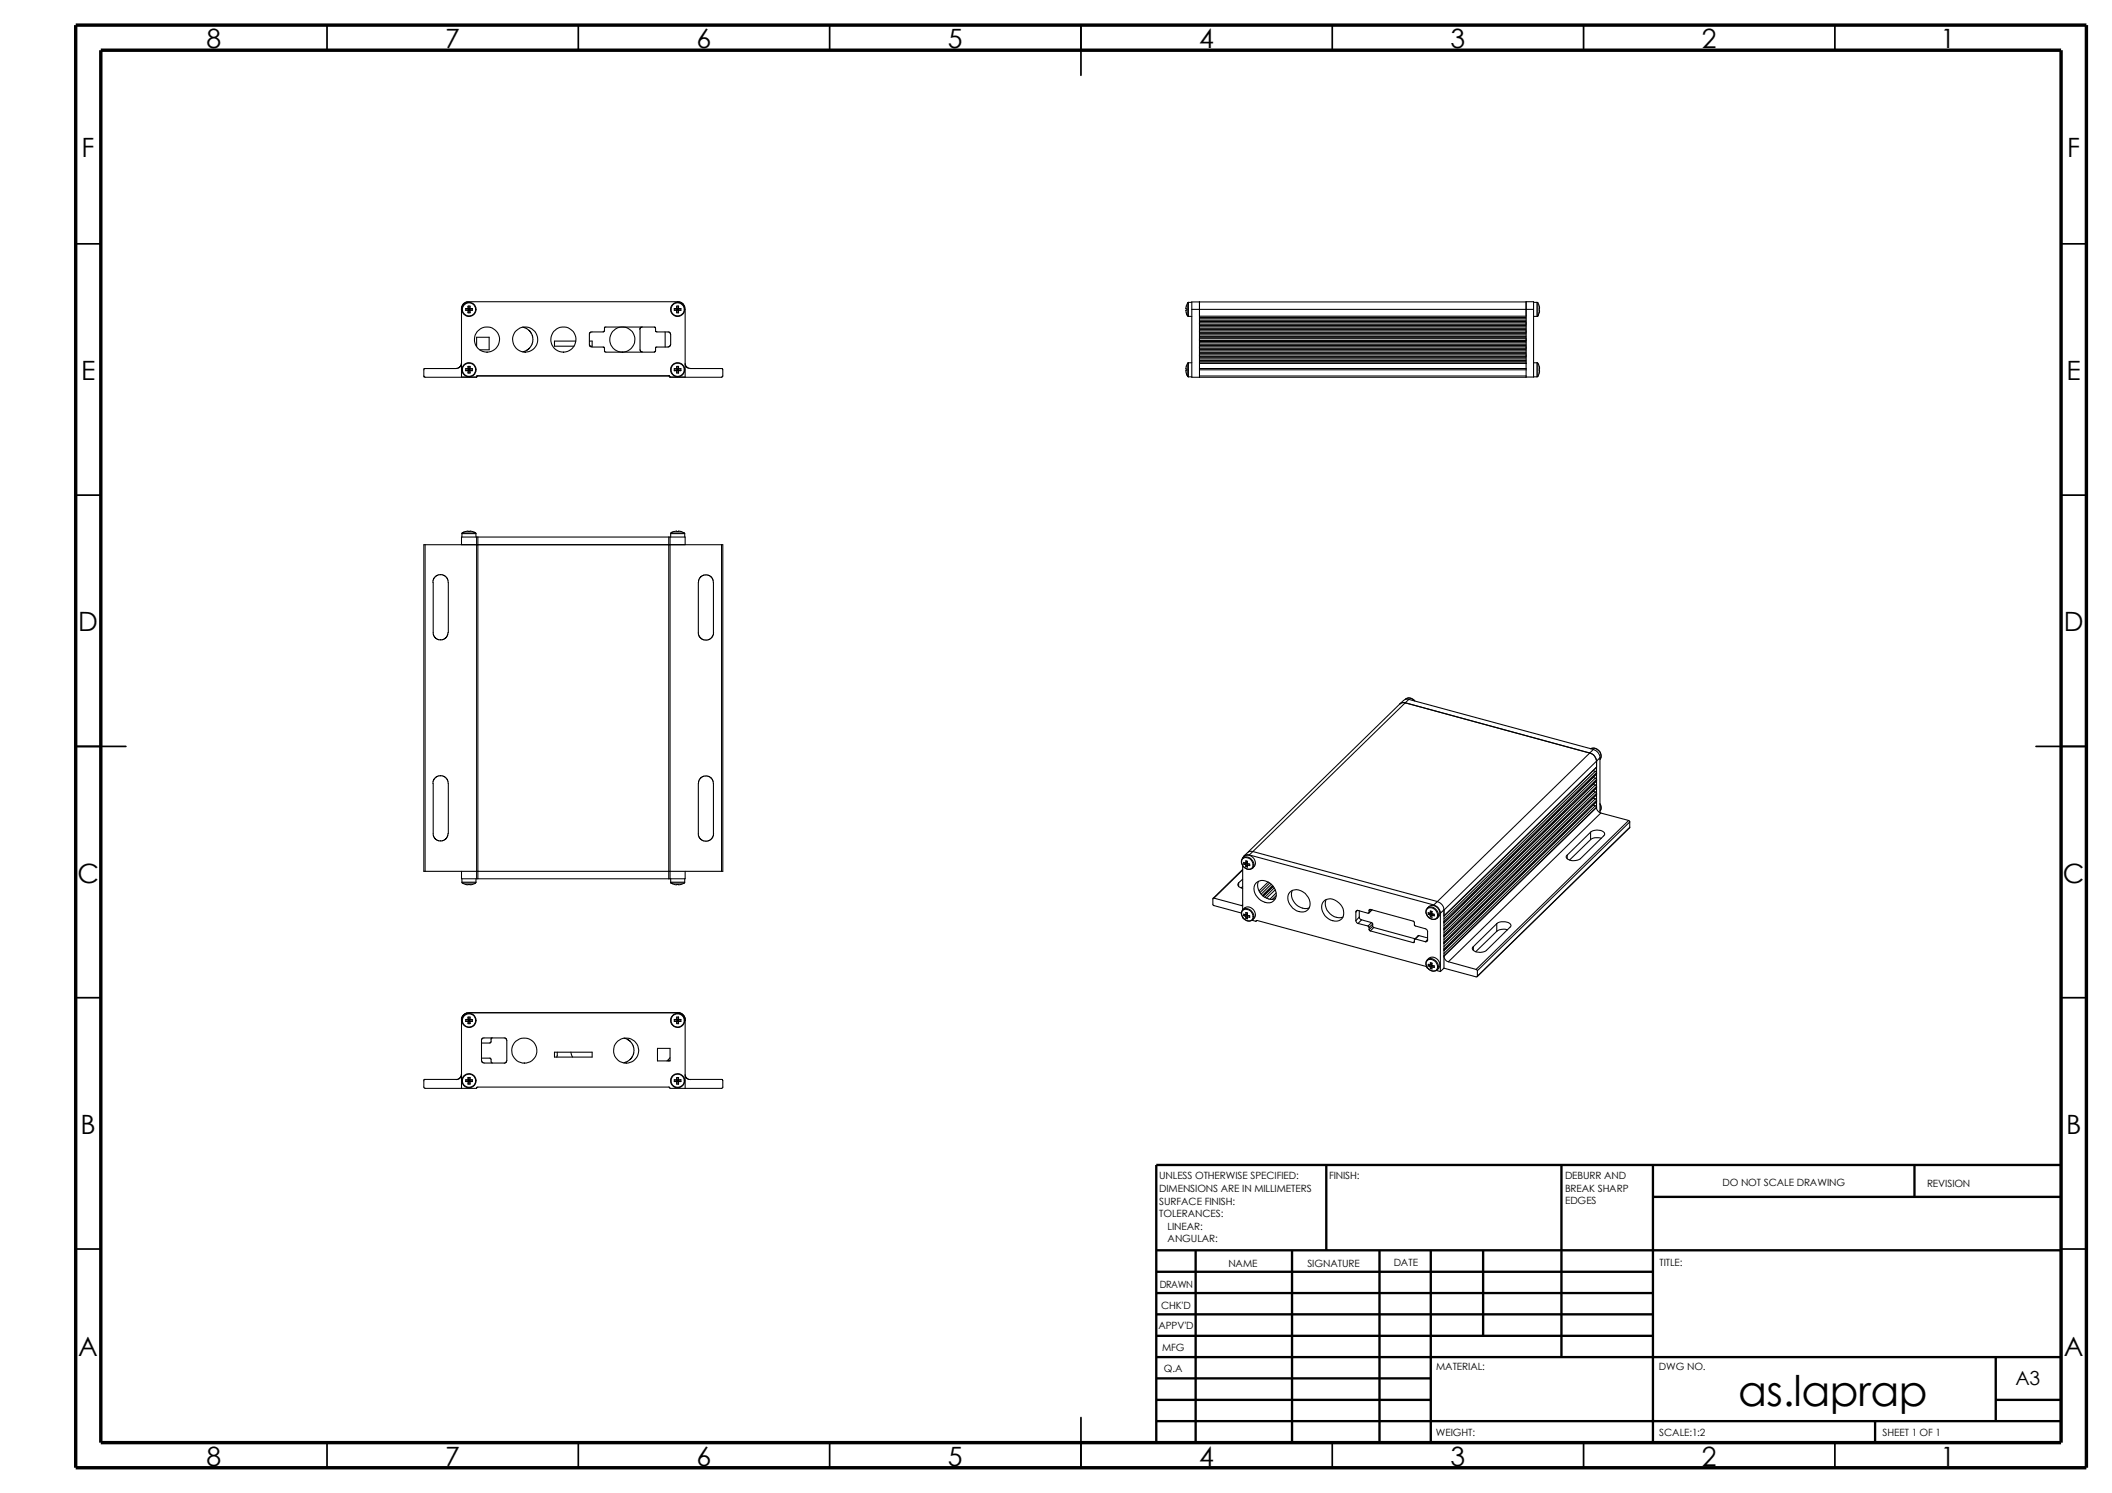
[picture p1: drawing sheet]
<svg xmlns="http://www.w3.org/2000/svg" width="420mm" height="297mm" viewBox="0 0 420 297" stroke-linecap="round" stroke-linejoin="round" font-family="sans-serif">
<g fill="none" stroke="#000" stroke-width=".34">
<path d="M65.1 5v5M115.1 5v5M165 5v5M215 5v10M265 5v5M315 5v5M365 5v5M15.1 48.5h5M410 48.5h5.1M15.1 98.5h5M410 98.5h5.1M15.1 148.5h9.9"/>
<path d="M405 148.5h10.1M15.1 198.5h5M410 198.5h5.1M15.1 248.5h5M410 248.5h5.1M65.1 287v5M115.1 287v5M165 287v5M215 282v10M265 287v5M315 287v5M365 287v5"/>
</g>
<g fill="none" stroke="#000" stroke-width=".47">
<path d="M263.9 231.8v17M310.6 231.8v38.2M328.8 231.8v55.2M328.8 238.1h81.2M380.9 231.8v6.3M410 231.8h-180v55.2M230 248.8h180M230 257.3h98.8M230 253h98.8M237.9 248.8v38.2M257 248.8v38.2M274.4 248.8v38.2"/>
<path d="M284.6 248.8v38.2M295.1 248.8v17M230 265.8h98.8M230 261.5h98.8M230 278.5h54.6M230 274.2h54.6M230 270h180M397 278.5h13M397 270v12.7M230 282.7h180M373 282.7v4.3"/>
</g>
<path d="M15.1 5h400v287h-400zM20.1 10h389.9v277h-389.9z" fill="none" stroke="#000" stroke-width=".68" stroke-linecap="butt"/>
<g fill="none" stroke="#000" stroke-width=".21">
<path d="M134.8 60l.7 .2 .5 .3 .3 1v13.5h-3l-.1-.2h-38.3l-.1 .2h-3v-13.5M91.8 72.3l-.2 .6-.3 .3-.5 .1h-6.4l-.1 1.6 .3 .2h10.2l.1-.3h38.3l.1 .3h10.2l.3-.2v-1.3l-.1-.3h-6.4l-.6-.1-.3-.3-.1-.6M92.7 61.4v.3M92.7 73.4v.3M92.7 73.4h.4M92.7 73.7h.4M92.7 61.4h.4M92.7 61.7h.4M92.7 61.4l.5 .1M92.7 73.4h.5M93.1 60.9h.4M93.1 60.9v.5"/>
<path d="M93.1 61.7v.5M93.1 72.9v.5M93.1 73.7v.5M93.1 72.9h.4M93.1 74.2h.4M93.1 62.2h.4M93.1 61.4l.1 .1M93.1 60.9l.1 .6M93.1 73.4h.1M93.1 72.9l.1 .5M93.2 61.5v.1M93.2 73.4v.3"/>
<path d="M93.2 73.4h.2M93.2 73.7h.2M93.2 61.5h.2M93.2 61.6h.2M93.2 61.6l-.1 .1M93.2 61.6l-.5 .1M93.2 61.6l-.1 .6M93.2 73.7h-.1M93.2 73.7h-.5M93.2 73.7l-.1 .5M93.4 61.5v.1M93.4 73.4v.3"/>
<path d="M93.4 61.6l.1 .1M93.4 61.6l.6 .1M93.4 61.6l.1 .6M93.4 73.7h.1M93.4 73.7h.6M93.4 73.7l.1 .5M93.5 60.9v.5M93.5 61.7v.5M93.5 72.9v.5M93.5 73.7v.5M93.5 73.4h.5M93.5 73.7h.5"/>
<path d="M93.5 61.4h.5M93.5 61.7h.5M93.5 61.4l-.1 .1M93.5 60.9l-.1 .6M93.5 73.4h-.1M93.5 72.9l-.1 .5M94 61.4v.3M94 73.4v.3M94 61.4l-.6 .1M94 73.4h-.6M94.8 69v-1.9h2.5v2.5h-1.8M104 65.1l.8 .3 .6 .5 .5 .7 .1 .9-.1 .8-.4 .7-.7 .7-.8 .3"/>
<path d="M114.5 67.9h-4.2v1h3.9M117.3 67.9h.5v1h-.4M117.3 66.3l.2-.3h2.6l.2-.9h10l.2 .9h2.6l.2 .3 .1 2.2-.1 .3-.4 .2h-2.4l-.1 .9-.2 .2h-9.7l-.2-.2-.2-.9h-2.3l-.5-.2zM127.3 65.6v4.1l.5 .3M127.8 65.1h-.3l-.2 .5M132.3 66v3M134.1 61.4v.3M134.1 73.4v.3M134.1 73.4h.5M134.1 73.7h.5M134.1 73.4h.6M134.1 61.4h.5"/>
<path d="M134.1 61.7h.5M134.1 61.4l.6 .1M134.6 73.7l.1 .5M134.6 61.7l.1 .5M134.6 73.4h.1M134.6 61.4l.1 .1M134.7 72.9l-.1 .5M134.7 60.9h.3M134.7 60.9l-.1 .5M134.7 72.9h.3M134.7 74.2h.3M134.7 72.9v.5"/>
<path d="M134.7 62.2h.3M134.7 60.9v.6M134.7 61.5v.1M134.7 73.4v.3M134.7 73.7h-.6M134.7 73.7h-.1M134.7 73.7v.5M134.7 73.4h.2M134.7 73.7h.2M134.7 61.6l-.6 .1M134.7 61.6l-.1 .1M134.7 61.6v.6"/>
<path d="M134.7 61.5h.2M134.7 61.6h.2M134.8 60h-41.9l-.8 .5-.3 1M134.9 61.5v.1M134.9 73.4v.3M134.9 73.7h.1M134.9 73.7h.6M134.9 73.7l.1 .5M134.9 61.6l.1 .6M134.9 61.6l.1 .1M134.9 61.6l.6 .1M135 60.9v.5"/>
<path d="M135 61.7v.5M135 72.9v.5M135 73.7v.5M135 73.4h.5M135 73.7h.5M135 73.4h-.1M135 72.9l-.1 .5M135 61.4h.5M135 61.7h.5M135 61.4l-.1 .1M135 60.9l-.1 .6M135.5 61.4v.3"/>
<path d="M135.5 73.4v.3M135.5 73.4h-.6M135.5 61.4l-.6 .1M236 62.2l.3 .7M236 74.2l.3 .7M236 60.9v1.3M236 60.9h.1M236 62.2h.1M236 72.9v1.3M236 72.9h.1M236 74.2h.1M236.3 60.2v2.7h.1"/>
<path d="M236.3 60.2l-.3 .7M236.3 72.3v2.6l.1 .1M236.3 72.3l-.3 .6M236.4 60.2h-.1M236.4 72.2l-.1 .1M236.4 60.2v2.7M236.4 72.2v2.8M236.4 60.2h.7M236.4 62.9h.7M236.4 72.2h.7M236.4 75h.7M237.1 61.6h68"/>
<path d="M238.6 73.3v.3M238.6 74.8v.3M238.6 73.3h65M238.6 74.8h65M238.6 73.6h65M238.6 60.1v13.2M238.6 73.6v1.2M238.6 72.3h65M238.6 62.9h65M238.6 63.2h65M238.6 64.2h65M238.6 64.5h65"/>
<path d="M238.6 64h65M238.6 64.8h65M238.6 65.8h65M238.6 66.1h65M238.6 65.6h65M238.6 66.4h65M238.6 72.2h65M238.6 67.2h65M238.6 67.4h65M238.6 67.7h65M238.6 67.9h65M238.6 72h65"/>
<path d="M238.6 68.7h65M238.6 69h65M238.6 69.3h65M238.6 69.6h65M238.6 70.4h65M238.6 70.6h65M238.6 70.9h65M238.6 71.2h65M238.6 63.4h65M238.6 63.7h65M238.6 65h65M238.6 65.3h65"/>
<path d="M238.6 66.6h65M238.6 66.9h65M238.6 68.2h65M238.6 68.5h65M238.6 69.8h65M238.6 70.1h65M238.6 71.4h65M238.6 71.7h65M303.6 73.3v.3M303.6 60.1h-66.5v15h66.5v-.3M303.6 73.3v-13.3h1.5v15h-1.5M303.6 73.6v1.2"/>
<path d="M305.1 72.2h.7v2.8M305.1 60.2h.7M305.1 62.9h.7M305.1 75h.7M305.8 60.2h.1M305.8 72.1l.1 .2M305.8 60.2v2.7M305.9 62.9h-.1M305.9 60.2l.3 .7M305.9 74.9l-.1 .1M305.9 72.3l.3 .6M305.9 60.2v2.7"/>
<path d="M305.9 72.3v2.6M306.2 62.2l-.3 .7M306.2 74.2l-.3 .7M306.2 60.9h.1M306.2 60.9v1.3M306.2 62.2h.1M306.2 72.9h.1M306.2 72.9v1.3M306.2 74.2h.1M84.3 108.4h59.5v65h-59.5zM84.6 108.4v65M86.1 115.9l.3-1 .9-.6h.7l.4 .2 .5 .4 .2 .6 .1 10.4"/>
<path d="M86.2 115.9v10.3l.5 .8 1 .3 .9-.3 .4-.5 .1-.6M91.9 106.2h2.8M91.9 106.2v.6M92.7 105.7l-.8 .3M92.7 105.7h.1M92.7 105.7h1.3M93.9 105.7l.7 .3M94 105.7h.1M94.6 106h-2.7v.2M94.6 106l.1 .2M94.7 106.2v.6M94.8 108.4h.3"/>
<path d="M94.8 106.8v68M95.1 106.8v68M133 108.4h.3M133 106.8h.3M133 106.8h-41.2v1.6M133 106.8v68M133.3 106.8v68M133.3 106.8h3v1.6M133.4 106.2h2.8M133.4 106.2v.6M134.1 105.7l-.6 .3M134.1 105.7h.1"/>
<path d="M134.1 105.7h1.4M135.5 105.7l.6 .3M135.5 105.7h.1M136.1 106h-2.6l-.1 .2M136.1 106l.1 .2M136.2 106.2v.6M143.5 108.4v65M141.9 125.9v-10.4l-.3-.6-.5-.4-1-.1-.8 .5-.4 1v10.3l.6 .9 1 .3 .5-.1 .6-.4 .2-.5 .2-.5M279.6 139.8h-.6l-.5 .2M279.6 139.8l-30.4 29.6M279.6 139.8l36.7 10M279.6 139.1a1.29 1.29 0 0 1 1.9 .3"/>
<path d="M279.6 139.1l.1-.1a1.46 1.46 0 0 1 1.7 .4M279.6 139.1h.1M280.3 139.1h-.8l-1 .9M280.3 139.1l-.7 .7M280.3 139.1l36.7 10M86.1 155.9l.3-1 .9-.6h.7l.4 .2 .5 .4 .2 .6 .1 10.4M86.2 155.9v10.3l.5 .8 1 .3 .9-.3 .4-.5 .1-.6M278.5 140l-30.2 29.5M316.3 149.8a1.84 1.84 0 0 1 1.3 1.6M316.3 149.8l-30.3 29.6M316.9 153.3l.5 .2M316.9 154.7l.5 .1"/>
<path d="M316.9 156.1l.5 .1M316.9 157.4l.5 .2M316.9 158.8l.5 .1M317 149.1a1.83 1.83 0 0 1 1.3 1.6M317 149.1l-.7 .7M317.4 153.5l.2 .2-30.3 29.6M317.4 154.8l.2 .3-30.3 29.6M317.4 156.2l.2 .3-30.3 29.6M317.4 157.6l.2 .2-30.3 29.7M317.4 158.9l.2 .3-30.3 29.6M317.4 153.5l-30.1 29.3M317.4 154.8l-30.1 29.4"/>
<path d="M317.4 156.2l-30.1 29.4M317.4 157.6l-30.1 29.3M317.4 158.9l-30.1 29.4M317.5 154.1l.1-.1-30.3 29.6M317.5 155.4h.1l-30.3 29.6M317.5 158.2l.1-.1-30.3 29.6M317.6 151.4l-30.3 29.7M317.6 151.4v9.3M318.3 151a1.48 1.48 0 0 0-.2-1.6 1.48 1.48 0 0 0-1.6-.4 1.49 1.49 0 0 1 1.6 .4 1.49 1.49 0 0 1 .2 1.7M318.3 159.9l.1 .2a1.11 1.11 0 0 1-.1 1.3M318.3 160l.2 .7-.2 .6M318.3 150.7l-.7 .7"/>
<path d="M318.3 150.7v11M91.8 173.4v1.4h41.2M91.9 175.5l.1 .2M91.9 175.5h2.8M91.9 174.8v.7M92 175.7l.7 .3M92 175.7h2.6M92.7 176h1.3M92.7 176h.1M94 176h.1M94.6 175.7l-.6 .3M94.7 175.5l-.1 .2"/>
<path d="M94.7 174.8v.7M133 174.8h.3M133.4 175.5l.1 .2M133.4 175.5h2.8M133.4 174.8v.7M133.5 175.7l.6 .2M133.5 175.7h2.6M134.1 176h1.4M134.1 176h.1M135.5 176h.1M136.1 175.7l-.6 .3M136.2 175.5l-.1 .2"/>
<path d="M136.2 174.8v.7M136.3 173.4v1.4h-3M141.9 165.9v-10.4l-.3-.6-.5-.4-1-.1-.8 .5-.4 1v10.3l.6 .9 1 .3 .5-.1 .6-.4 .2-.4 .2-.6M241.5 178.7l-.2 .1 .1 1.3 5.6 1.6M241.5 178.7l5.5 1.5M246.4 175.6a.68 .68 0 0 0 0 .8 .68 .68 0 0 0 .6 .3h.2M246.4 175.6v.8M247.2 173l-5.9 5.7M247.2 173.1l-5.7 5.6M247.2 174.9l-.8 .7M247.2 176.4l-.3 .3M247.2 172.2v8.9"/>
<path d="M247.3 170.8a1.33 1.33 0 0 1 1.6 .3 1.33 1.33 0 0 1 .1 1.7 1.38 1.38 0 0 1-1.6-.4 1.38 1.38 0 0 1-.1-1.6zM247.3 170.7a1.41 1.41 0 0 1 2 0 1.41 1.41 0 0 1-.1 2M247.3 170.7h.1M247.3 170.6a1.5 1.5 0 0 1 1.7 .4 1.5 1.5 0 0 1 .2 1.8 1.44 1.44 0 0 1-1.8-.4 1.44 1.44 0 0 1-.1-1.8zM247.4 171.9l.4 .1M247.8 171.7l-.4-.1v.3M247.8 172l.1 .4M247.9 171.3l.3 .1M247.9 171.3l-.1 .4M248.1 172.1l.1 .4-.3-.1M248.1 172.1l.5 .1M248.1 171.5l-.3 .2"/>
<path d="M248.1 171.7l-.7 .2M248.1 171.7l-.3 .3M248.2 171.4l-.1 .4a.34 .34 0 0 1 .5 .4M248.2 171.8l-.3 .6M248.3 171.9l-.2 .2M248.5 170.1h-.7l-.4 .2-.1 .4M248.5 170.1l36.7 9.9M248.5 171.9l.1 .3M249.2 169.4h-.7l-1 .9M249.2 169.4l-.7 .7M249.2 169.4l36.8 10M249.8 175.7a2.48 2.48 0 0 1 3.9 1.4 1.71 1.71 0 0 1-.3 2.1 1.71 1.71 0 0 1-2.1 .2 2.54 2.54 0 0 1-1.5-3.7z"/>
<path d="M250.3 175.3a2.75 2.75 0 0 0 3.4 3.5M252.3 175.5l-1.8 1.7M252.6 175.7l-2 1.9M252.9 175.9l-2 2M253.1 176.2l-1.9 1.9M253.3 176.3l-2 2M253.3 176.4l-2 1.9M253.5 176.7l-1.9 1.8M253.7 177l-1.7 1.7M253.9 177.7l-1.3 1.2M253.9 178.2l-.8 .7M256.6 177.5a2.42 2.42 0 0 1 3.7 1 1.75 1.75 0 0 1 .1 2.2 1.75 1.75 0 0 1-2 .7 2.83 2.83 0 0 1-2-3.6z"/>
<path d="M257.1 177.2a2.75 2.75 0 0 0 3.4 3.4M263.6 179.1a2.7 2.7 0 0 1 3.7 2.1 1.68 1.68 0 0 1-.7 1.8 1.68 1.68 0 0 1-1.9 0 2.61 2.61 0 0 1-1.4-3.6zM263.8 179a2.78 2.78 0 0 0 3.4 3.5M286 179.4a1.83 1.83 0 0 1 1.3 1.6M286 179.4l-.8 .6M311.8 170.1v.8M316.4 165.6a2.2 2.2 0 0 1 2.8 .1v.4l-.1 .2-4.7 4.6a2.05 2.05 0 0 1-2.8-.4l.2-.4M316.4 165.6l-4.6 4.5M316.4 165.6v1.4M316.4 167l-4.2 4.1M316.9 160.2l.5 .1M317.4 160.3l.2 .3-30.3 29.6"/>
<path d="M317.4 160.3l-30.1 29.4M317.6 160.7l-30.3 29.5a1.21 1.21 0 0 0 .9 1.1M317.6 160.7a1.24 1.24 0 0 0 .9 1.1M318.5 161.8l-30.3 29.5M318.5 161.8l5.5 1.4M318.5 166.8l-1.2-.1-.9 .3M324 163.2l.2 .3M324 163.2l-30.3 29.7M324.2 164.6l-30.3 29.7M324.2 163.5l-30.3 29.6M324.2 164.6l-30.3 29.6M324.2 163.5v1.1"/>
<path d="M247 180.2h.2M247.2 180l-.2 .2M247.2 182.5l.1 .1M247.3 181.1a1.33 1.33 0 0 1 1.6 .3 1.33 1.33 0 0 1 .1 1.7 1.38 1.38 0 0 1-1.6-.4 1.38 1.38 0 0 1-.1-1.6zM247.3 181a1.41 1.41 0 0 1 2-.1 1.41 1.41 0 0 1-.1 2.1M247.3 181h.1M247.3 180.9a1.5 1.5 0 0 1 1.7 .4 1.5 1.5 0 0 1 .2 1.7 1.44 1.44 0 0 1-1.8-.3 1.44 1.44 0 0 1-.1-1.8zM247.4 182.2l.4 .1M247.8 182l-.4-.1v.3M247.8 182.3l.1 .4M247.9 181.6l.3 .1-.1 .4a.34 .34 0 0 1 .5 .4M247.9 181.6l-.1 .4"/>
<path d="M247.9 181.6l.3 .1M248.1 182.4l.1 .4-.3-.1M248.1 182.4l.5 .1M248.1 181.8l-.3 .2M248.1 181.9l-.7 .3M248.1 182l-.3 .3M248.2 182.1l-.3 .6M248.3 182.2l-.2 .2M248.5 182.2l.1 .3M249.1 183.1l.7 .2M249.8 183.3l.3-.2 33.6 9.2 .3 .3M250 183.1l-.2 .2"/>
<path d="M269.7 181.4l.4-.3 2 .6 .3-.2M269.7 183.2l.2 .3 .3 .2M269.7 181.4v1.8M270.1 181.1l-.4 .3M270.2 183.7l1.9 .5M270.4 182.5l.1 .3 .4 .2M270.4 182.5l-.7 .7M270.4 181.2v1.3M270.9 183l-.7 .7M270.9 183l2 .6M272.1 184.2l.3 .3M272.4 181.1l.2-.2 8.6 2.4 .1 .1 .1 .7 .1 .1 2.3 .7 .2 .4v1.8l-.1 .2-.3 .1"/>
<path d="M272.4 185l.2 .2M272.4 181.1v.4M272.4 184.5v.5M272.5 180.9l-.1 .2M272.6 185.2l8.5 2.3M272.9 183.6l.2 .3M272.9 183.6l-.8 .6M272.9 181l-.5 .5M273 181l-.7 .7M273.1 184.3l.2 .2M273.1 183.9l-.7 .6M273.1 184.3l-.7 .7"/>
<path d="M273.1 183.9v.4M273.3 184.5l8.2 2.3M273.3 184.5l-.7 .7M281.4 187.3l-.3 .2M281.6 186.8l-.2 .1v.5l-.3 .1M281.6 186.8l2 .6M282.3 186.1l-.9 .8M282.3 186.1l-.7 .7M282.3 186.1l1.7 .5M284 191a1.43 1.43 0 0 0 .2 1.7 1.43 1.43 0 0 0 1.7 .3M284 180.7a1.43 1.43 0 0 0 .2 1.7 1.43 1.43 0 0 0 1.7 .3M284 191a1.45 1.45 0 0 1 1.7 .2 1.45 1.45 0 0 1 .2 1.8"/>
<path d="M284 180.7a1.45 1.45 0 0 1 1.7 .2 1.45 1.45 0 0 1 .2 1.8M284 191.1a1.33 1.33 0 0 1 1.6 .3 1.33 1.33 0 0 1 .1 1.7 1.38 1.38 0 0 1-1.6-.4 1.38 1.38 0 0 1-.1-1.6zM284 191a1.4 1.4 0 0 1 2-.1 1.4 1.4 0 0 1-.1 2.1M284 180.8a1.33 1.33 0 0 1 1.6 .3 1.33 1.33 0 0 1 .1 1.7 1.38 1.38 0 0 1-1.6-.4 1.38 1.38 0 0 1-.1-1.6zM284 180.7a1.4 1.4 0 0 1 2-.1 1.4 1.4 0 0 1-.1 2.1M284 191h.1M284 180.7h.1M284 186.9l-.4 .5M284.1 192.2l.4 .1M284.1 181.9l.4 .1M284.5 192l-.4-.1v.3M284.5 192.3l.1 .4"/>
<path d="M284.5 181.7l-.4-.1v.3M284.5 182l.1 .4M284.6 191.6h.3M284.6 191.6l-.1 .4M284.6 181.3l.3 .1M284.6 181.3l-.1 .4M284.8 192.4l.1 .4-.3-.1M284.8 192.4l.5 .1M284.8 182.1l.1 .4-.3-.1M284.8 182.1l.5 .1M284.8 191.8l-.3 .2M284.8 191.9l-.7 .3"/>
<path d="M284.8 192l-.3 .3M284.8 181.5l-.3 .2M284.8 181.6l-.7 .3M284.8 181.7l-.3 .3M284.9 191.6l-.1 .5 .5 .1v.3M284.9 181.4l-.1 .4 .5 .1v.3M284.9 192.1l-.3 .6M284.9 181.8l-.3 .6M285 192.1l-.2 .3M285 181.8l-.2 .3M285.2 180a1.83 1.83 0 0 1 1.3 1.7M285.2 192.2l.1 .3"/>
<path d="M285.2 181.9l.1 .3M285.8 193.1l.7 .2M286.5 181.7v11.6M287.2 192.6l6.5 1.8 .2-.2M287.3 182.2l30.3-29.6-30.3 29.7M287.3 186.3l30.3-29.6-30.3 29.7M287.3 189.1l30.3-29.6-30.3 29.6M287.3 181v11.6l-.8 .7M287.3 181l-.8 .7M288.2 191.3l5.5 1.6M293.1 188.3v.8M293.7 192.9l.2 .2"/>
<path d="M293.9 193.1v1.1M297.8 183.8a2.05 2.05 0 0 1 2.8 .3v.2l-4.9 4.8a2.05 2.05 0 0 1-2.8-.4l.2-.4M297.8 183.8l-4.7 4.5M297.8 183.8v1.5M297.8 185.3l-4.2 4.1M299.9 185l-1.2-.1-.9 .4M90.8 214.8h-6.4l-.1 1.6 .3 .1h10.2l.1-.2h38.3l.1 .2h10.2l.3-.1v-1.4l-.1-.2h-6.4M91.8 213.8l-.2 .5-.3 .3-.5 .2M92.7 202.9v.3M92.7 214.8v.4M92.7 203.2h.4M92.7 202.9h.5"/>
<path d="M92.7 214.8h.4M92.7 215.2h.4M92.7 214.8l.5 .1M93.1 202.8l-.4 .1M93.1 202.4h.4M93.1 202.4v.4M93.1 203.2v.5M93.1 214.4v.4M93.1 215.2v.5M93.1 203.7h.4M93.1 202.8l.1 .1M93.1 202.4l.1 .5"/>
<path d="M93.1 214.4h.4M93.1 215.7h.4M93.1 214.8l.1 .1M93.1 214.4l.1 .5M93.2 203.1l-.5 .1M93.2 203.1l-.1 .1M93.2 203.1l-.1 .6M93.2 202.9v.2M93.2 214.9v.2M93.2 203.1h.2M93.2 202.9h.2M93.2 215.1l-.5 .1"/>
<path d="M93.2 215.1l-.1 .1M93.2 215.1l-.1 .6M93.2 215.1h.2M93.2 214.9h.2M93.3 201.5h-.4l-.6 .3-.5 .8v13.9M93.3 201.5l42.1 .1 .7 .6 .2 .8v13.5M93.3 201.5h-.5l-.6 .4-.3 .6-.1 .5M93.3 201.5h41.9l.8 .6 .3 .9M93.4 203.1l.1 .6M93.4 203.1l.1 .1M93.4 203.1l.6 .1M93.4 202.9v.2"/>
<path d="M93.4 214.9v.2M93.4 215.1l.1 .6M93.4 215.1l.1 .1M93.4 215.1l.6 .1M93.5 202.8l.5 .1M93.5 202.4v.4M93.5 203.2v.5M93.5 214.4v.4M93.5 215.2v.5M93.5 203.2h.5M93.5 202.8l-.1 .1M93.5 202.4l-.1 .5"/>
<path d="M93.5 214.8h.5M93.5 215.2h.5M93.5 214.8l-.1 .1M93.5 214.4l-.1 .5M94 202.9v.3M94 214.8v.4M94 202.9h-.6M94 214.8l-.6 .1M95.8 211v-4.2l.2-.3h4.5l.2 .2 .1 4.3-.2 .5h-4.3l-.4-.2-.1-.3M95.8 210.5h1.8l.1 .8M97.7 211.3l.2 .2M97.9 206.5l-.2 .1-.1 .9h-1.8"/>
<path d="M110.3 209.3h7.5v1h-7.5zM110.9 209.3l-.2 1M113.6 209.3l.3 1M124.1 206.5l.9 .3 .5 .5 .5 .8 .1 .8-.1 1-.5 .7-.6 .6-.8 .3M130.8 208.6h2.5v2.5h-2.5zM133.3 211l-.4 .1M133.3 210.4l-.6 .7M134.1 203.2h.5M134.1 214.8h.5M134.1 215.2h.5M134.1 202.9v.3M134.1 214.8v.4"/>
<path d="M134.1 202.9h.6M134.1 214.8l.6 .1M134.6 202.8l-.5 .1M134.6 203.2l.1 .5M134.6 215.2l.1 .5M134.6 202.8l.1 .1M134.6 214.8l.1 .1M134.7 202.4l-.1 .4M134.7 214.4l-.1 .4M134.7 202.4h.3M134.7 203.7h.3M134.7 214.4h.3"/>
<path d="M134.7 215.7h.3M134.7 202.4v.5M134.7 214.4v.5M134.7 203.1h.2M134.7 202.9h.2M134.7 215.1h.2M134.7 214.9h.2M134.7 203.1l-.6 .1M134.7 203.1l-.1 .1M134.7 203.1v.6M134.7 202.9v.2M134.7 214.9v.2"/>
<path d="M134.7 215.1l-.6 .1M134.7 215.1l-.1 .1M134.7 215.1v.6M134.9 203.1l.1 .6M134.9 203.1l.1 .1M134.9 203.1l.6 .1M134.9 202.9v.2M134.9 214.9v.2M134.9 215.1l.1 .6M134.9 215.1l.1 .1M134.9 215.1l.6 .1M135 202.8l.5 .1"/>
<path d="M135 203.2h.5M135 214.8h.5M135 215.2h.5M135 202.4v.4M135 203.2v.5M135 214.4v.4M135 215.2v.5M135 202.8l-.1 .1M135 202.4l-.1 .5M135 214.8l-.1 .1M135 214.4l-.1 .5M135.5 202.9v.3"/>
<path d="M135.5 214.8v.4M135.5 202.9h-.6M135.5 214.8l-.6 .1M136.3 213.8l.1 .5 .3 .3 .6 .2"/>
<circle cx="93.3" cy="61.5" r="1.39"/>
<circle cx="93.3" cy="73.6" r="1.39"/>
<circle cx="93.3" cy="73.6" r="1.3"/>
<circle cx="93.3" cy="61.5" r="1.3"/>
<circle cx="96.9" cy="67.6" r="2.5"/>
<circle cx="104.5" cy="67.6" r="2.5"/>
<circle cx="112.1" cy="67.6" r="2.5"/>
<circle cx="123.8" cy="67.6" r="2.5"/>
<circle cx="134.8" cy="73.6" r="1.41"/>
<circle cx="134.8" cy="61.5" r="1.41"/>
<circle cx="134.8" cy="61.6" r="1.32"/>
<circle cx="134.8" cy="73.6" r="1.32"/>
<circle cx="93.3" cy="215" r="1.4"/>
<circle cx="93.3" cy="203" r="1.39"/>
<circle cx="93.3" cy="203" r="1.3"/>
<circle cx="93.3" cy="215" r="1.3"/>
<circle cx="104.3" cy="209" r="2.49"/>
<circle cx="124.6" cy="209" r="2.5"/>
<circle cx="134.8" cy="215" r="1.42"/>
<circle cx="134.8" cy="203" r="1.41"/>
<circle cx="134.8" cy="203" r="1.32"/>
<circle cx="134.8" cy="215" r="1.32"/>
</g>
<text font-size="8.4" x="345.8" y="279.7">as.laprap</text>
<g font-size="5.3">
<text x="41.1" y="9.6">8</text>
<text x="88.6" y="9.6">7</text>
<text x="138.6" y="9.6">6</text>
<text x="188.6" y="9.6">5</text>
<text x="238.6" y="9.6">4</text>
<text x="288.6" y="9.6">3</text>
<text x="338.6" y="9.6">2</text>
<text x="386.1" y="9.6">1</text>
<text x="16.2" y="31.3">F</text>
<text x="411.3" y="31.3">F</text>
<text x="16.1" y="75.6">E</text>
<text x="411.1" y="75.6">E</text>
<text x="15.6" y="125.6">D</text>
<text x="410.6" y="125.6">D</text>
<text x="15.4" y="175.6">C</text>
<text x="410.4" y="175.6">C</text>
<text x="16" y="225.6">B</text>
<text x="411" y="225.6">B</text>
<text x="15.6" y="269.8">A</text>
<text x="410.6" y="269.8">A</text>
<text x="41.1" y="291.6">8</text>
<text x="88.6" y="291.6">7</text>
<text x="138.6" y="291.6">6</text>
<text x="188.6" y="291.6">5</text>
<text x="238.6" y="291.6">4</text>
<text x="288.6" y="291.6">3</text>
<text x="338.6" y="291.6">2</text>
<text x="386.1" y="291.6">1</text>
</g>
<text font-size="3.9" x="400.9" y="275.5">A3</text>
<g font-size="2">
<text x="230.6" y="234.7">UNLESS OTHERWISE SPECIFIED:</text>
<text x="230.6" y="237.2">DIMENSIONS ARE IN MILLIMETERS</text>
<text x="230.6" y="239.6">SURFACE FINISH:</text>
<text x="264.4" y="234.7">FINISH:</text>
<text x="311.4" y="239.6">EDGES</text>
<text x="311.4" y="234.6">DEBURR AND</text>
<text x="311.4" y="237.1">BREAK SHARP</text>
<text x="342.7" y="236">DO NOT SCALE DRAWING</text>
<text x="383.4" y="236.2">REVISION</text>
<text x="230.6" y="242.1">TOLERANCES:</text>
<text x="232.3" y="244.6">LINEAR:</text>
<text x="232.3" y="247.1">ANGULAR:</text>
<text x="277.3" y="252">DATE</text>
<text x="330.1" y="252">TITLE:</text>
<text x="230.7" y="256.2">DRAWN</text>
<text x="244.4" y="252.1">NAME</text>
<text x="260.1" y="252">SIGNATURE</text>
<text x="231" y="260.4">CHK'D</text>
<text x="230.5" y="264.5">APPV'D</text>
<text x="231.2" y="268.9">MFG</text>
<text x="231.6" y="273">Q.A</text>
<text x="285.7" y="272.6">MATERIAL:</text>
<text x="330" y="272.6">DWG NO.</text>
<text x="285.7" y="285.6">WEIGHT:</text>
<text x="330.1" y="285.7">SCALE:1:2</text>
<text x="374.5" y="285.7">SHEET 1 OF 1</text>
</g>
</svg>
